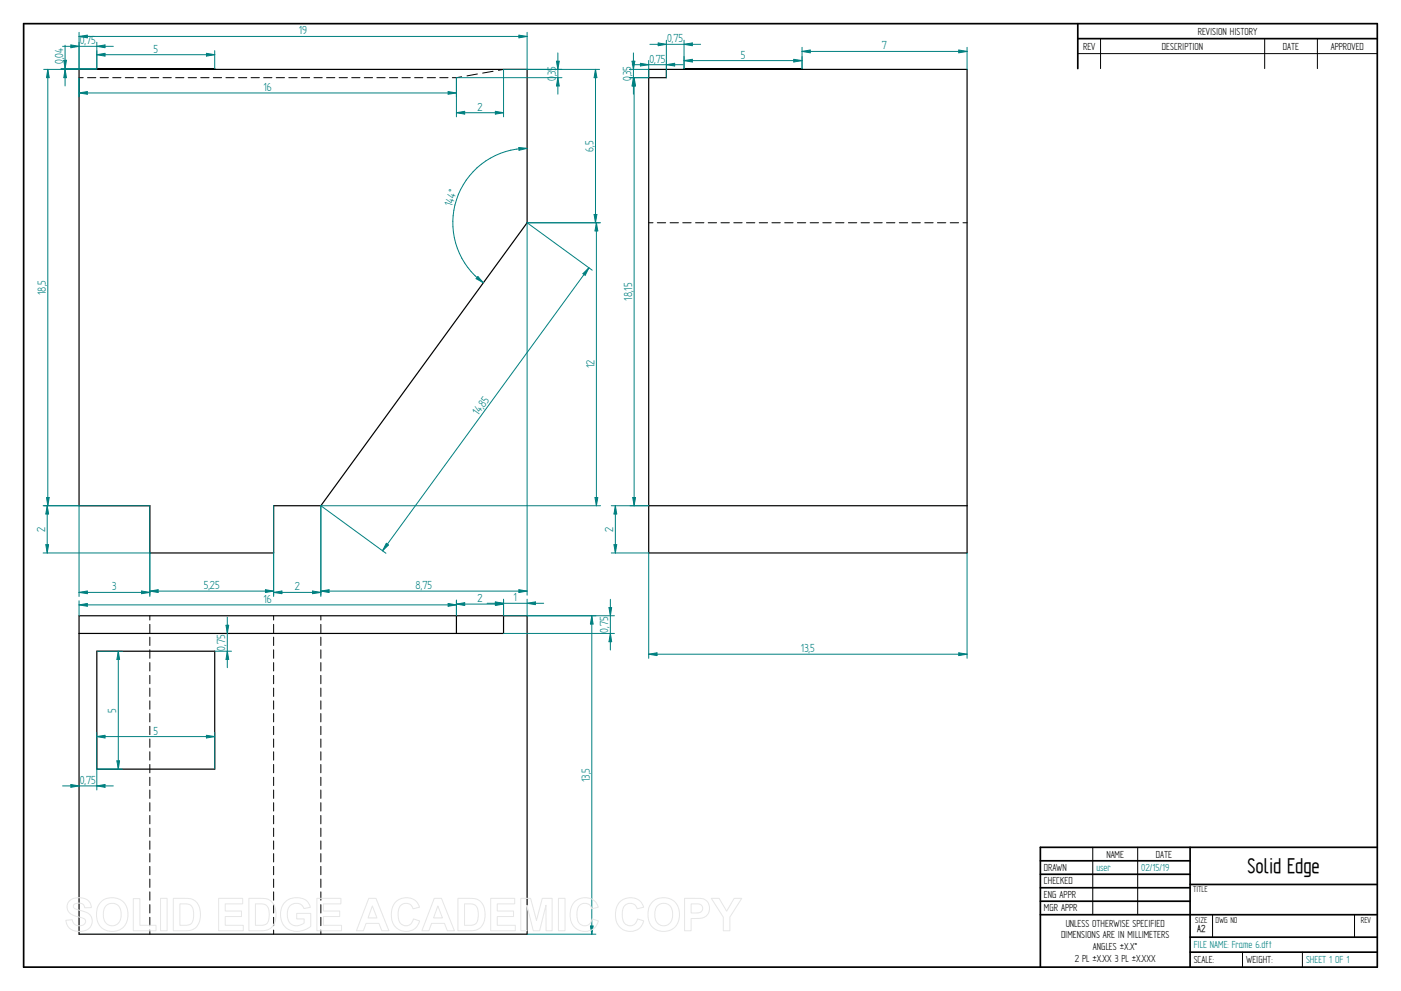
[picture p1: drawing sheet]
<svg xmlns="http://www.w3.org/2000/svg" width="594mm" height="420mm" viewBox="0 0 594 420" stroke-linecap="round" stroke-linejoin="round" font-family="sans-serif">
<g fill="none" stroke="#000" stroke-width=".72">
<path d="M10 10h574v400h-574zM457 10v19.1M457 16.4h127M504.6 359.2v50.8M584 359.2h-142.9v50.8M441.1 365h63.5M441.1 370.7h63.5M441.1 376.4h63.5M504.6 375h79.4M441.1 382.1h63.5M441.1 387.8h142.9M504.6 397.3h79.4"/>
<path d="M504.6 403.7h79.4"/>
</g>
<g fill="none" stroke="#000" stroke-width=".42">
<path d="M466.7 16.4v12.7M536.3 16.4v12.7M558.6 16.4v12.7M33.5 32.9h1.8M37.1 32.9h3.5M42.5 32.9h3.5M47.8 32.9h3.5M53.1 32.9h3.5M58.5 32.9h3.5M63.8 32.9h3.5M69.1 32.9h3.5M74.5 32.9h3.5"/>
<path d="M79.8 32.9h3.5M85.1 32.9h3.5M90.5 32.9h3.5M95.8 32.9h3.5M101.1 32.9h3.5M106.5 32.9h3.5M111.8 32.9h3.5M117.1 32.9h3.5M122.5 32.9h3.5M127.8 32.9h3.5M133.1 32.9h3.5M138.5 32.9h3.5"/>
<path d="M143.8 32.9h3.5M149.1 32.9h3.5M154.5 32.9h3.5M159.8 32.9h3.5M165.1 32.9h3.5M170.5 32.9h3.5M175.8 32.9h3.5M181.1 32.9h3.6M186.5 32.9h3.5M195.7 32.6l-3.9 .3M202.4 31.4l-4.4 .8M209.1 30.2l-4.4 .8"/>
<path d="M213.5 29.4l-2.1 .4M457 22.7h127M275.1 94.4h1.8M278.7 94.4h3.6M284.1 94.4h3.6M289.5 94.4h3.6M294.9 94.4h3.6M300.3 94.4h3.6M305.7 94.4h3.6M311.1 94.4h3.6M316.5 94.4h3.6M321.9 94.4h3.6"/>
<path d="M327.3 94.4h3.6M332.7 94.4h3.6M338.1 94.4h3.6M343.5 94.4h3.6M348.9 94.4h3.6M354.3 94.4h3.6M359.7 94.4h3.6M365.1 94.4h3.6M370.5 94.4h3.6M375.9 94.4h3.6M381.3 94.4h3.6M386.7 94.4h3.6"/>
<path d="M392.1 94.4h3.6M397.5 94.4h3.6M402.9 94.4h3.6M408.3 94.4h1.8M63.5 261.1v1.8M63.5 264.7v3.6M63.5 270.1v3.6M63.5 275.5v3.6M116 261.1v1.8M116 264.7v3.6M116 270.1v3.6M116 275.5v3.6"/>
<path d="M136.1 261.1v1.8M136.1 264.7v3.6M136.1 270.1v3.6M136.1 275.5v3.6M63.5 280.9v3.6M63.5 286.3v3.6M63.5 291.7v3.6M63.5 297.1v3.6M116 280.9v3.6M116 286.3v3.6M116 291.7v3.6M116 297.1v3.6"/>
<path d="M136.1 280.9v3.6M136.1 286.3v3.6M136.1 291.7v3.6M136.1 297.1v3.6M63.5 302.5v3.6M63.5 307.9v3.6M63.5 313.3v3.6M63.5 318.7v3.6M116 302.5v3.6M116 307.9v3.6M116 313.3v3.6M116 318.7v3.6"/>
<path d="M136.1 302.5v3.6M136.1 307.9v3.6M136.1 313.3v3.6M136.1 318.7v3.6M63.5 324.1v3.6M63.5 329.5v3.6M63.5 334.9v3.6M116 324.1v3.6M116 329.5v3.6M116 334.9v3.6M136.1 324.1v3.6M136.1 329.5v3.6"/>
<path d="M136.1 334.9v3.6M63.5 340.3v3.6M63.5 345.7v3.6M63.5 351.1v3.6M63.5 356.5v3.6M116 340.3v3.6M116 345.7v3.6M116 351.1v3.6M116 356.5v3.6M136.1 340.3v3.6M136.1 345.7v3.6M136.1 351.1v3.6"/>
<path d="M136.1 356.5v3.6M463.4 359.2v28.6M482.4 359.2v28.6M63.5 361.9v3.6M63.5 367.3v3.6M63.5 372.7v3.6M63.5 378.1v3.6M116 361.9v3.6M116 367.3v3.6M116 372.7v3.6M116 378.1v3.6M136.1 361.9v3.6"/>
<path d="M136.1 367.3v3.6M136.1 372.7v3.6M136.1 378.1v3.6M63.5 383.5v3.6M63.5 388.9v3.6M63.5 394.3v1.8M116 383.5v3.6M116 388.9v3.6M116 394.3v1.8M136.1 383.5v3.6M136.1 388.9v3.6M136.1 394.3v1.8"/>
<path d="M514.2 387.9v9.4M574.4 387.9v9.4M526.9 403.7v6.3M552.3 403.7v6.3"/>
</g>
<path d="M33.5 29.4h190v65l-87.4 120h-20.1v20h-52.5v-20h-30zM41.1 29.4v-.3h50v.3M275.1 29.4h135v205h-135zM282.6 29.4v3.5h-7.5M290.1 29.4v-.3h50v.3M275.1 214.4h135M33.5 261.1h190v135h-190zM41.1 276.1h50v50h-50zM193.5 261.1v7.5M213.5 261.1v7.5h-180" fill="none" stroke="#000" stroke-width=".51"/>
<path d="M18.5 29.4h15M18.5 214.4h15M19.7 210.9h1.2l-.6 3.5z" fill="none" stroke="#008080" stroke-width=".42"/>
<path d="M19.7 210.9h1.2l-.6 3.5z" fill="#008080"/>
<path d="M20.3 29.4l.6 3.5h-1.2z" fill="none" stroke="#008080" stroke-width=".42"/>
<path d="M20.3 29.4l.6 3.5h-1.2z" fill="#008080"/>
<path d="M20.3 29.4v185M223.5 94.4l27.6 20.2M247.2 116l2.5-2.5-1.5 3.2zM136.1 214.4l27.6 20.2" fill="none" stroke="#008080" stroke-width=".42"/>
<path d="M247.2 116l2.5-2.5-1.5 3.2z" fill="#008080"/>
<path d="M163.8 230.3l1 .8-2.6 2.4z" fill="none" stroke="#008080" stroke-width=".42"/>
<path d="M163.8 230.3l1 .8-2.6 2.4z" fill="#008080"/>
<path d="M220 62.5l3.5 .4-3.4 .8zM249.7 113.5l-87.5 120" fill="none" stroke="#008080" stroke-width=".42"/>
<path d="M220 62.5l3.5 .4-3.4 .8z" fill="#008080"/>
<path d="M202.6 117.2l2.4 2.7-3.1-1.7z" fill="none" stroke="#008080" stroke-width=".42"/>
<path d="M202.6 117.2l2.4 2.7-3.1-1.7z" fill="#008080"/>
<path d="M223.5 29.4h30.7M252.5 29.4l.6 3.5h-1.2zM223.5 62.9a31.5 31.5 0 0 0-29.9 21.8 31.5 31.5 0 0 0 11.4 35.2M223.5 94.4h30.7" fill="none" stroke="#008080" stroke-width=".42"/>
<path d="M252.5 29.4l.6 3.5h-1.2z" fill="#008080"/>
<path d="M251.9 90.9h1.2l-.6 3.5z" fill="none" stroke="#008080" stroke-width=".42"/>
<path d="M251.9 90.9h1.2l-.6 3.5z" fill="#008080"/>
<path d="M193.5 32.9v16.6M213.5 29.4v20.1M252.5 29.4v65M210.1 47.2l3.4 .6-3.4 .6z" fill="none" stroke="#008080" stroke-width=".42"/>
<path d="M210.1 47.2l3.4 .6-3.4 .6z" fill="#008080"/>
<path d="M193.5 47.8l3.6-.6v1.2z" fill="none" stroke="#008080" stroke-width=".42"/>
<path d="M193.5 47.8l3.6-.6v1.2z" fill="#008080"/>
<path d="M193.5 32.9h44.8M213.5 29.4h24.8M236 26h1.1l-.5 3.4zM193.5 47.8h20" fill="none" stroke="#008080" stroke-width=".42"/>
<path d="M236 26h1.1l-.5 3.4z" fill="#008080"/>
<path d="M236.6 32.9l.5 3.5h-1.1z" fill="none" stroke="#008080" stroke-width=".42"/>
<path d="M236.6 32.9l.5 3.5h-1.1z" fill="#008080"/>
<path d="M33.5 32.9v8.2M190 38.8l3.5 .6-3.5 .6zM193.5 32.9v8.2M236.6 22.4v17.5" fill="none" stroke="#008080" stroke-width=".42"/>
<path d="M190 38.8l3.5 .6-3.5 .6z" fill="#008080"/>
<path d="M33.5 39.4l3.5-.6v1.2z" fill="none" stroke="#008080" stroke-width=".42"/>
<path d="M33.5 39.4l3.5-.6v1.2z" fill="#008080"/>
<path d="M33.5 13.7v15.7M33.5 15.5l3.5-.6v1.1zM223.5 13.7v15.7M33.5 39.4h160" fill="none" stroke="#008080" stroke-width=".42"/>
<path d="M33.5 15.5l3.5-.6v1.1z" fill="#008080"/>
<path d="M220 14.9l3.5 .6-3.5 .5z" fill="none" stroke="#008080" stroke-width=".42"/>
<path d="M220 14.9l3.5 .6-3.5 .5z" fill="#008080"/>
<path d="M30.1 19l3.4 .6-3.4 .6zM33.5 15.5h190M33.5 17.9v11.5M41.1 17.9v11.2" fill="none" stroke="#008080" stroke-width=".42"/>
<path d="M30.1 19l3.4 .6-3.4 .6z" fill="#008080"/>
<path d="M41.1 19.6l3.4-.6v1.2z" fill="none" stroke="#008080" stroke-width=".42"/>
<path d="M41.1 19.6l3.4-.6v1.2z" fill="#008080"/>
<path d="M26.5 19.6h21.5M25.9 29.1h15.2M25.9 29.4h15.2M27 25.6h1.2l-.6 3.5z" fill="none" stroke="#008080" stroke-width=".42"/>
<path d="M27 25.6h1.2l-.6 3.5z" fill="#008080"/>
<path d="M27.6 29.4l.6 3.5h-1.2z" fill="none" stroke="#008080" stroke-width=".42"/>
<path d="M27.6 29.4l.6 3.5h-1.2z" fill="#008080"/>
<path d="M27.6 19.2v17.2M41.1 21.5v7.6M87.5 22.6l3.6 .6-3.6 .6zM91.1 21.5v7.6" fill="none" stroke="#008080" stroke-width=".42"/>
<path d="M87.5 22.6l3.6 .6-3.6 .6z" fill="#008080"/>
<path d="M41.1 23.2l3.4-.6v1.2z" fill="none" stroke="#008080" stroke-width=".42"/>
<path d="M41.1 23.2l3.4-.6v1.2z" fill="#008080"/>
<path d="M41.1 23.2h50M63.5 234.4v17.9M116 234.4v17.9M112.6 250l3.4 .6-3.4 .6z" fill="none" stroke="#008080" stroke-width=".42"/>
<path d="M112.6 250l3.4 .6-3.4 .6z" fill="#008080"/>
<path d="M63.5 250.6l3.5-.6v1.2z" fill="none" stroke="#008080" stroke-width=".42"/>
<path d="M63.5 250.6l3.5-.6v1.2z" fill="#008080"/>
<path d="M33.5 214.4v38.5M63.5 214.4v38.5M60 250.6l3.5 .6-3.5 .5zM63.5 250.6h52.5" fill="none" stroke="#008080" stroke-width=".42"/>
<path d="M60 250.6l3.5 .6-3.5 .5z" fill="#008080"/>
<path d="M33.5 251.2l3.5-.6v1.1z" fill="none" stroke="#008080" stroke-width=".42"/>
<path d="M33.5 251.2l3.5-.6v1.1z" fill="#008080"/>
<path d="M18.3 214.4h45.2M18.3 234.4h45.2M19.4 230.9h1.2l-.6 3.5zM33.5 251.2h30" fill="none" stroke="#008080" stroke-width=".42"/>
<path d="M19.4 230.9h1.2l-.6 3.5z" fill="#008080"/>
<path d="M20 214.4l.6 3.5h-1.2z" fill="none" stroke="#008080" stroke-width=".42"/>
<path d="M20 214.4l.6 3.5h-1.2z" fill="#008080"/>
<path d="M20 214.4v20M116 214.4v38.5M136.1 214.4v38.5M132.5 250.6l3.6 .6-3.6 .5z" fill="none" stroke="#008080" stroke-width=".42"/>
<path d="M132.5 250.6l3.6 .6-3.6 .5z" fill="#008080"/>
<path d="M116 251.2l3.5-.6v1.1z" fill="none" stroke="#008080" stroke-width=".42"/>
<path d="M116 251.2l3.5-.6v1.1z" fill="#008080"/>
<path d="M223.5 94.4v157.9M136.1 214.4v37.9M116 251.2h20.1M220 250l3.5 .6-3.5 .6z" fill="none" stroke="#008080" stroke-width=".42"/>
<path d="M220 250l3.5 .6-3.5 .6z" fill="#008080"/>
<path d="M136.1 250.6l3.4-.6v1.2z" fill="none" stroke="#008080" stroke-width=".42"/>
<path d="M136.1 250.6l3.4-.6v1.2z" fill="#008080"/>
<path d="M223.5 94.4h31.2M252.9 94.4l.6 3.5h-1.2zM136.1 214.4h118.6M136.1 250.6h87.4" fill="none" stroke="#008080" stroke-width=".42"/>
<path d="M252.9 94.4l.6 3.5h-1.2z" fill="#008080"/>
<path d="M252.3 210.9h1.2l-.6 3.5z" fill="none" stroke="#008080" stroke-width=".42"/>
<path d="M252.3 210.9h1.2l-.6 3.5z" fill="#008080"/>
<path d="M252.9 94.4v120M259.2 214.4h15.9M259.2 234.4h15.9M260.3 230.9h1.2l-.6 3.5z" fill="none" stroke="#008080" stroke-width=".42"/>
<path d="M260.3 230.9h1.2l-.6 3.5z" fill="#008080"/>
<path d="M260.9 214.4l.6 3.5h-1.2z" fill="none" stroke="#008080" stroke-width=".42"/>
<path d="M260.9 214.4l.6 3.5h-1.2z" fill="#008080"/>
<path d="M260.9 214.4v20M275.1 234.4v44.7M410.1 234.4v44.7M406.6 276.8l3.5 .6-3.5 .6z" fill="none" stroke="#008080" stroke-width=".42"/>
<path d="M406.6 276.8l3.5 .6-3.5 .6z" fill="#008080"/>
<path d="M275.1 277.4l3.5-.6v1.2z" fill="none" stroke="#008080" stroke-width=".42"/>
<path d="M275.1 277.4l3.5-.6v1.2z" fill="#008080"/>
<path d="M275.1 25.7v7.2M282.6 25.7v7.2M282.6 27.4l3.5-.6v1.2zM275.1 277.4h135" fill="none" stroke="#008080" stroke-width=".42"/>
<path d="M282.6 27.4l3.5-.6v1.2z" fill="#008080"/>
<path d="M271.6 26.8l3.5 .6-3.5 .6z" fill="none" stroke="#008080" stroke-width=".42"/>
<path d="M271.6 26.8l3.5 .6-3.5 .6z" fill="#008080"/>
<path d="M266.9 29.4h8.2M266.9 32.9h8.2M268 26h1.2l-.6 3.4zM268.1 27.4h21.5" fill="none" stroke="#008080" stroke-width=".42"/>
<path d="M268 26h1.2l-.6 3.4z" fill="#008080"/>
<path d="M268.6 32.9l.6 3.5h-1.2z" fill="none" stroke="#008080" stroke-width=".42"/>
<path d="M268.6 32.9l.6 3.5h-1.2z" fill="#008080"/>
<path d="M267.1 32.9h8M268.6 22.4v17.5M267.1 214.4h8M268.3 210.9h1.2l-.6 3.5z" fill="none" stroke="#008080" stroke-width=".42"/>
<path d="M268.3 210.9h1.2l-.6 3.5z" fill="#008080"/>
<path d="M268.9 32.9l.6 3.5h-1.2z" fill="none" stroke="#008080" stroke-width=".42"/>
<path d="M268.9 32.9l.6 3.5h-1.2z" fill="#008080"/>
<path d="M268.9 32.9v181.5M290.1 24v5.1M336.6 25.1l3.5 .6-3.5 .6zM340.1 24v5.1" fill="none" stroke="#008080" stroke-width=".42"/>
<path d="M336.6 25.1l3.5 .6-3.5 .6z" fill="#008080"/>
<path d="M290.1 25.7l3.5-.6v1.2z" fill="none" stroke="#008080" stroke-width=".42"/>
<path d="M290.1 25.7l3.5-.6v1.2z" fill="#008080"/>
<path d="M290.1 25.7h50M340.1 20.1v9M340.1 21.8l3.5-.6v1.2zM410.1 20.1v9.3" fill="none" stroke="#008080" stroke-width=".42"/>
<path d="M340.1 21.8l3.5-.6v1.2z" fill="#008080"/>
<path d="M406.6 21.2l3.5 .6-3.5 .6z" fill="none" stroke="#008080" stroke-width=".42"/>
<path d="M406.6 21.2l3.5 .6-3.5 .6z" fill="#008080"/>
<path d="M279.1 18.2l3.5 .6-3.5 .6zM282.6 17.1v12.3M290.1 17.1v12M340.1 21.8h70" fill="none" stroke="#008080" stroke-width=".42"/>
<path d="M279.1 18.2l3.5 .6-3.5 .6z" fill="#008080"/>
<path d="M290.1 18.8l3.5-.6v1.2z" fill="none" stroke="#008080" stroke-width=".42"/>
<path d="M290.1 18.8l3.5-.6v1.2z" fill="#008080"/>
<path d="M275.6 18.8h21.5M213.5 268.6h47.1M213.5 261.1h47.1M258.8 268.6l.6 3.5h-1.2z" fill="none" stroke="#008080" stroke-width=".42"/>
<path d="M258.8 268.6l.6 3.5h-1.2z" fill="#008080"/>
<path d="M258.2 257.6h1.2l-.6 3.5z" fill="none" stroke="#008080" stroke-width=".42"/>
<path d="M258.2 257.6h1.2l-.6 3.5z" fill="#008080"/>
<path d="M210.1 255.2l3.4 .6-3.4 .6zM213.5 254v7.1M223.5 254v7.1M258.8 254.1v21.5" fill="none" stroke="#008080" stroke-width=".42"/>
<path d="M210.1 255.2l3.4 .6-3.4 .6z" fill="#008080"/>
<path d="M223.5 255.8l3.5-.6v1.2z" fill="none" stroke="#008080" stroke-width=".42"/>
<path d="M223.5 255.8l3.5-.6v1.2z" fill="#008080"/>
<path d="M193.5 254.4v6.7M206.5 255.8h24M210.1 255.5l3.4 .6-3.4 .6zM213.5 254.4v6.7" fill="none" stroke="#008080" stroke-width=".42"/>
<path d="M210.1 255.5l3.4 .6-3.4 .6z" fill="#008080"/>
<path d="M193.5 256.1l3.6-.6v1.2z" fill="none" stroke="#008080" stroke-width=".42"/>
<path d="M193.5 256.1l3.6-.6v1.2z" fill="#008080"/>
<path d="M33.5 254.7v6.4M33.5 256.5l3.5-.6v1.1zM193.5 256.1h20M193.5 254.7v6.4" fill="none" stroke="#008080" stroke-width=".42"/>
<path d="M33.5 256.5l3.5-.6v1.1z" fill="#008080"/>
<path d="M190 255.9l3.5 .6-3.5 .5z" fill="none" stroke="#008080" stroke-width=".42"/>
<path d="M190 255.9l3.5 .6-3.5 .5z" fill="#008080"/>
<path d="M33.5 256.5h160M223.5 261.1h29.2M223.5 396.1h29.2M250.4 392.6h1.1l-.6 3.5z" fill="none" stroke="#008080" stroke-width=".42"/>
<path d="M250.4 392.6h1.1l-.6 3.5z" fill="#008080"/>
<path d="M250.9 261.1l.6 3.5h-1.1z" fill="none" stroke="#008080" stroke-width=".42"/>
<path d="M250.9 261.1l.6 3.5h-1.1z" fill="#008080"/>
<path d="M41.1 276.1h10.8M250.9 261.1v135M41.1 326.1h10.8M49.6 322.6h1.1l-.5 3.5z" fill="none" stroke="#008080" stroke-width=".42"/>
<path d="M49.6 322.6h1.1l-.5 3.5z" fill="#008080"/>
<path d="M50.2 276.1l.5 3.5h-1.1z" fill="none" stroke="#008080" stroke-width=".42"/>
<path d="M50.2 276.1l.5 3.5h-1.1z" fill="#008080"/>
<path d="M50.2 276.1v50M41.1 310.6v15.5M87.5 311.7l3.6 .6-3.6 .6zM91.1 310.6v15.5" fill="none" stroke="#008080" stroke-width=".42"/>
<path d="M87.5 311.7l3.6 .6-3.6 .6z" fill="#008080"/>
<path d="M41.1 312.3l3.4-.6v1.2z" fill="none" stroke="#008080" stroke-width=".42"/>
<path d="M41.1 312.3l3.4-.6v1.2z" fill="#008080"/>
<path d="M41.1 312.3h50M41.1 326.1v8.8M41.1 333.2l3.4-.6v1.2z" fill="none" stroke="#008080" stroke-width=".42"/>
<path d="M41.1 333.2l3.4-.6v1.2z" fill="#008080"/>
<path d="M30.1 332.6l3.4 .6-3.4 .6z" fill="none" stroke="#008080" stroke-width=".42"/>
<path d="M30.1 332.6l3.4 .6-3.4 .6z" fill="#008080"/>
<path d="M91.1 276.1h7.1M96.4 276.1l.6 3.5h-1.2zM26.5 333.2h21.5" fill="none" stroke="#008080" stroke-width=".42"/>
<path d="M96.4 276.1l.6 3.5h-1.2z" fill="#008080"/>
<path d="M95.8 265.1h1.2l-.6 3.5z" fill="none" stroke="#008080" stroke-width=".42"/>
<path d="M95.8 265.1h1.2l-.6 3.5z" fill="#008080"/>
<path d="M96.4 261.6v21.5" fill="none" stroke="#008080" stroke-width=".42"/>
<g fill="none" stroke="#e6e6e6" stroke-width=".42">
<path d="M29.6 381.8a6.5 6.5 0 0 1 8.5 .8l.6 2.2-2.8 .1a2.7 2.7 0 0 0-2.1-2 2.7 2.7 0 0 0-2.7 1.1 1.87 1.87 0 0 0 2.2 1.8l1.4 .4a4.4 4.4 0 0 1 4 6.2 6.4 6.4 0 0 1-9.1 1.3l-1.2-1.8-.5-1.7 2.7-.3a2.94 2.94 0 0 0 2.6 2.6 2.94 2.94 0 0 0 3.1-1.9 2.67 2.67 0 0 0-2.9-1.8 4.9 4.9 0 0 1-5-4.3l.4-1.6zM42.8 382.4a6.9 6.9 0 0 1 8.3-.8 6.9 6.9 0 0 1 3 7.7 6.7 6.7 0 0 1-8 5.5 6.7 6.7 0 0 1-5.1-8.3 6.1 6.1 0 0 1 1.8-4.1zM44.8 384.2a3.9 3.9 0 0 1 4.6-.8 3.9 3.9 0 0 1 2 4.3 3.8 3.8 0 0 1-1.9 4.3 3.8 3.8 0 0 1-4.6-.7 6.6 6.6 0 0 1-.1-7.1zM56.5 381h2.8v11.3h6.9v2.3h-9.7zM68.1 380.9h2.8v13.7h-2.8zM73.5 380.9h5a5.9 5.9 0 0 1 6.5 7 5.9 5.9 0 0 1-6.3 6.7h-5.2zM76.3 383.2h1.8a3.4 3.4 0 0 1 4 3.9v1.2a3.2 3.2 0 0 1-3.8 4h-2zM92.7 380.9h10.2v2.3h-7.4v3h6.9v2.4h-6.9v3.7h7.7v2.3h-10.5zM105.5 380.9h5.1a5.9 5.9 0 0 1 6.4 7 5.9 5.9 0 0 1-6.3 6.7h-5.2zM108.3 383.2h1.9a3.4 3.4 0 0 1 4 3.9v1.2a3.2 3.2 0 0 1-3.8 4h-2.1zM120.9 382.4a7.3 7.3 0 0 1 9.7 .1l1 2.2-2.7 .5a3.7 3.7 0 0 0-4.6-2 3.7 3.7 0 0 0-2.5 4.4 4.2 4.2 0 0 0 2.2 4.5 4.2 4.2 0 0 0 5-.8v-1.7h-3.2v-2.3h6v5.4a8.1 8.1 0 0 1-11.8-.8 8.3 8.3 0 0 1 .9-9.5zM134.4 380.9h10.2v2.3h-7.4v3h6.9v2.4h-6.9v3.7h7.6v2.3h-10.4z"/>
<path d="M156.4 380.9h3l5.5 13.7h-3l-1.2-3.1h-5.5l-1.1 3.1h-3zM157.9 384.1l1.9 5.1h-3.7zM167.7 382.5a6 6 0 0 1 10.2 2.1l-2.8 .7a3.2 3.2 0 0 0-3.9-2.2 3.2 3.2 0 0 0-2.4 3.8 4.6 4.6 0 0 0 2.5 5.5 3.2 3.2 0 0 0 4-2.8l2.6 .8a6.1 6.1 0 0 1-7.2 4.3 6.1 6.1 0 0 1-4.8-6.8 7.7 7.7 0 0 1 1.8-5.4zM184.1 380.9h3.1l5.5 13.7h-3l-1.2-3.1h-5.5l-1.1 3.1h-3zM185.7 384.1l1.9 5.1h-3.8zM194.2 380.9h5a5.9 5.9 0 0 1 6.5 7 5.9 5.9 0 0 1-6.3 6.7h-5.2zM197 383.2h1.8a3.4 3.4 0 0 1 4 3.9v1.2a3.2 3.2 0 0 1-3.8 4h-2zM208.1 380.9h10.2v2.3h-7.4v3h6.9v2.4h-6.9v3.7h7.6v2.3h-10.4zM220.8 380.9h4.2l2.5 9.3 2.4-9.3h4.2v13.7h-2.5l-.1-10.8-2.7 10.8h-2.7l-2.7-10.8v10.8h-2.6zM236.8 380.9h2.8v13.7h-2.8zM243.5 382.5a6 6 0 0 1 10.2 2.1l-2.8 .7a3.2 3.2 0 0 0-3.8-2.2 3.2 3.2 0 0 0-2.4 3.8 4.6 4.6 0 0 0 2.4 5.5 3.2 3.2 0 0 0 4-2.8l2.6 .8a6.1 6.1 0 0 1-7.2 4.3 6.1 6.1 0 0 1-4.7-6.8 7.7 7.7 0 0 1 1.7-5.4zM262.7 382.5a6 6 0 0 1 10.2 2.1l-2.7 .7a3.2 3.2 0 0 0-3.9-2.2 3.2 3.2 0 0 0-2.4 3.8 4.6 4.6 0 0 0 2.4 5.5 3.2 3.2 0 0 0 4-2.8l2.7 .8a6.1 6.1 0 0 1-7.2 4.3 6.1 6.1 0 0 1-4.8-6.8 7.7 7.7 0 0 1 1.7-5.4z"/>
<path d="M276.7 382.4a6.9 6.9 0 0 1 8.3-.8 6.9 6.9 0 0 1 3 7.7 6.7 6.7 0 0 1-8.1 5.5 6.7 6.7 0 0 1-5.1-8.3 6.1 6.1 0 0 1 1.9-4.1zM278.7 384.2a3.9 3.9 0 0 1 4.6-.8 3.9 3.9 0 0 1 1.9 4.3 3.8 3.8 0 0 1-1.8 4.3 3.8 3.8 0 0 1-4.7-.7 6.6 6.6 0 0 1 0-7.1zM290.3 380.9h5.2a4.4 4.4 0 0 1 5.4 4.3 4.4 4.4 0 0 1-5.4 4.2h-2.4v5.2h-2.8zM293.1 383.2h1.8a2.1 2.1 0 0 1 2.6 .6 2.1 2.1 0 0 1 0 2.6 3.4 3.4 0 0 1-2.9 .7h-1.5zM301.6 380.9h3.3l3.2 5.4 3.2-5.4h3.2l-5 7.9v5.8h-2.8v-5.8z"/>
</g>
<text font-size="10.1" x="529" y="370.2">Solid Edge</text>
<g font-size="5.6" fill="#008080">
<text x="126.7" y="14.6">19</text>
<text x="282.9" y="17.9">0,75</text>
<text x="33.8" y="18.8">0,75</text>
<text x="65.1" y="22.3">5</text>
<text x="374" y="20.9">7</text>
<text x="26.7" y="27.3" transform="rotate(-90 26.7 27.3)">0,04</text>
<text x="275.4" y="26.5">0,75</text>
<text x="314.1" y="24.8">5</text>
<text x="235.7" y="34.5" transform="rotate(-90 235.7 34.5)">0,35</text>
<text x="267.7" y="34.5" transform="rotate(-90 267.7 34.5)">0,35</text>
<text x="111.8" y="38.5">16</text>
<text x="202.5" y="46.9">2</text>
<text x="251.6" y="64.3" transform="rotate(-90 251.6 64.3)">6,5</text>
<text x="191.6" y="87.7" transform="rotate(-72 191.6 87.7)">144°</text>
<text x="19.4" y="125.1" transform="rotate(-90 19.4 125.1)">18,5</text>
<text x="268" y="127.6" transform="rotate(-90 268 127.6)">18,15</text>
<text x="252" y="156.2" transform="rotate(-90 252 156.2)">12</text>
<text x="205.3" y="173.1" transform="rotate(-54 205.3 173.1)">85</text>
<text x="202.8" y="176.4" transform="rotate(-54 202.8 176.4)">14,</text>
<text x="19.1" y="225.5" transform="rotate(-90 19.1 225.5)">2</text>
<text x="260" y="225.5" transform="rotate(-90 260 225.5)">2</text>
<text x="47.6" y="250.3">3</text>
<text x="86.4" y="249.7">5,25</text>
<text x="125" y="250.3">2</text>
<text x="176.2" y="249.7">8,75</text>
<text x="111.8" y="255.6">16</text>
<text x="202.5" y="255.2">2</text>
<text x="217.8" y="254.9">1</text>
<text x="257.9" y="268.3" transform="rotate(-90 257.9 268.3)">0,75</text>
<text x="95.5" y="275.8" transform="rotate(-90 95.5 275.8)">0,75</text>
<text x="339.6" y="276.5">13,5</text>
<text x="49.3" y="302.1" transform="rotate(-90 49.3 302.1)">5</text>
<text x="65.1" y="311.4">5</text>
<text x="33.8" y="332.3">0,75</text>
<text x="250.1" y="331.5" transform="rotate(-90 250.1 331.5)">13,5</text>
</g>
<g font-size="4.9">
<text x="507.9" y="14.7">REVISION HISTORY</text>
<text x="459.3" y="21">REV</text>
<text x="492.7" y="21">DESCRIPTION</text>
<text x="544" y="21">DATE</text>
<text x="564.3" y="21">APPROVED</text>
<text x="469.1" y="363.6">NAME</text>
<text x="490.1" y="363.6">DATE</text>
<text x="442.7" y="369.3">DRAWN</text>
<text x="442.7" y="375">CHECKED</text>
<text x="442.7" y="380.7">ENG APPR</text>
<text x="442.7" y="386.4">MGR APPR</text>
<text x="451.9" y="392.9">UNLESS OTHERWISE SPECIFIED</text>
<text x="449.9" y="397.9">DIMENSIONS ARE IN MILLIMETERS</text>
<text x="455.7" y="407.8">2 PL ±X.XX 3 PL ±X.XXX</text>
<text x="463.5" y="402.9">ANGLES ±X.X°</text>
<text x="506.2" y="408.3">SCALE:</text>
<text x="528.4" y="408.3">WEIGHT:</text>
</g>
<g font-size="4.9" fill="#008080">
<text x="464.9" y="369.3">user</text>
<text x="483.9" y="369.3">02/15/19</text>
<text x="506.2" y="402">FILE NAME: Frame 6.dft</text>
<text x="553.8" y="408.4">SHEET 1 OF 1</text>
</g>
<text font-size="4.8" x="507.7" y="395.3">A2</text>
<g font-size="4.1">
<text x="505.9" y="378.3">TITLE</text>
<text x="506.9" y="391.1">SIZE</text>
<text x="515.4" y="391.1">DWG NO</text>
<text x="577" y="391.1">REV</text>
</g>
</svg>
